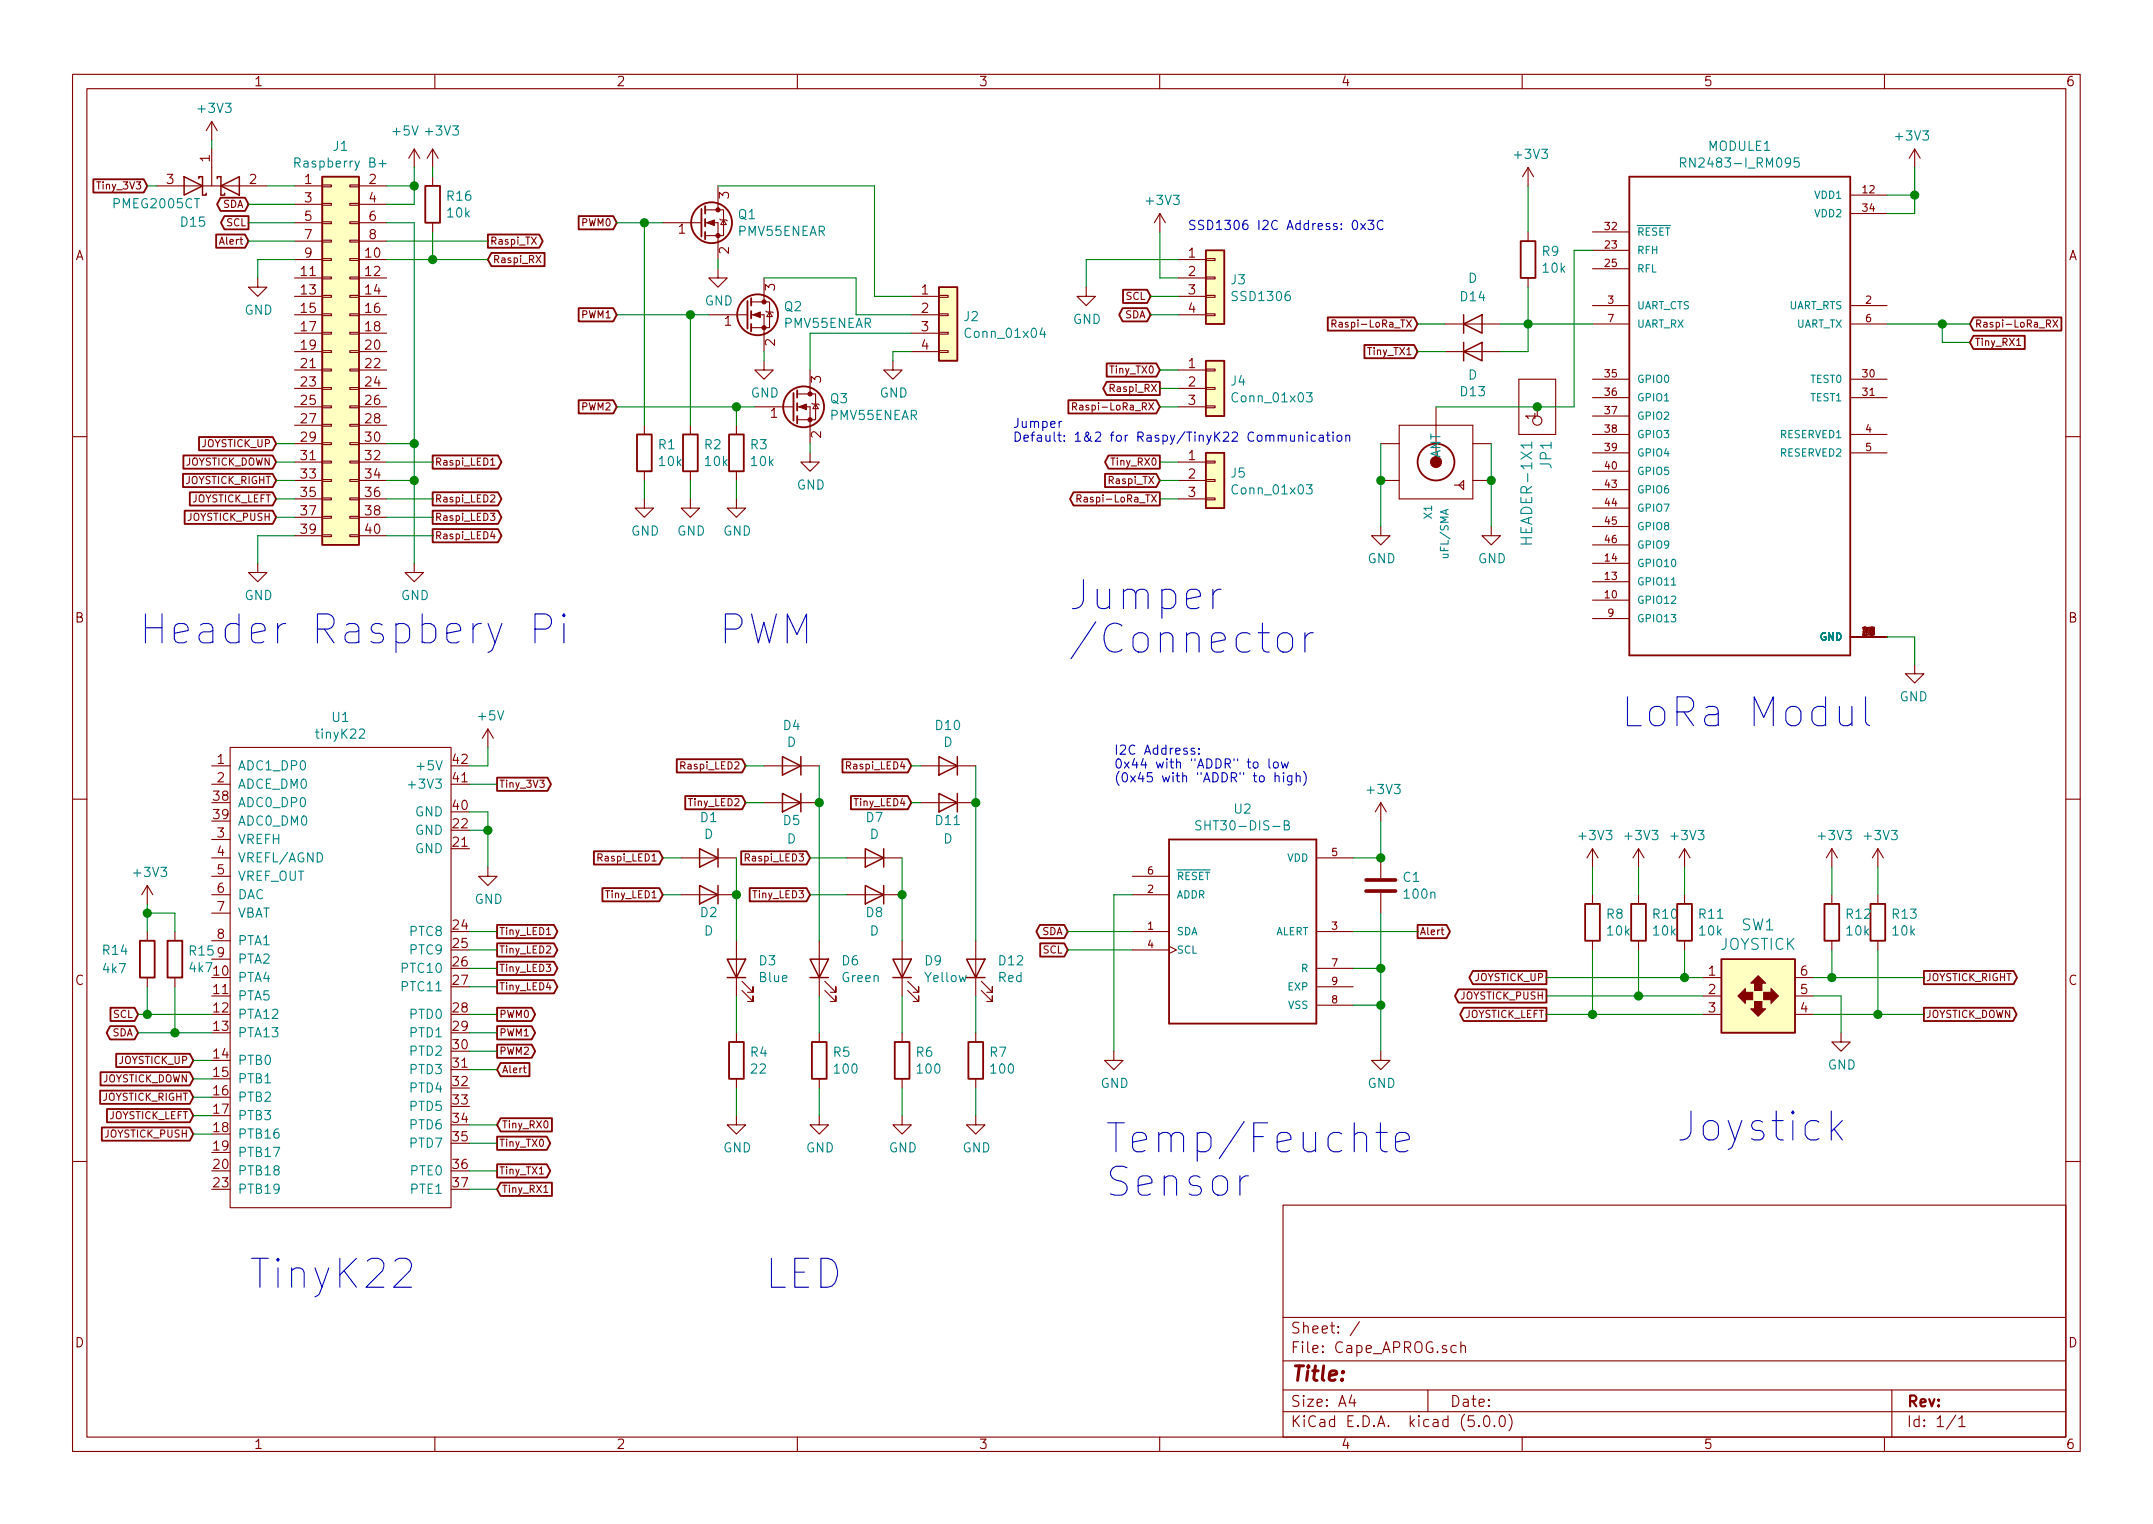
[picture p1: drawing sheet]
<svg xmlns="http://www.w3.org/2000/svg" width="297mm" height="210mm" viewBox="0 0 297 210" stroke-linecap="round" stroke-linejoin="round" font-family="sans-serif">
<g fill="none" stroke="#840000" stroke-width=".15">
<path d="M10 10.3h277v189.9h-277zM12 12.2h273v186.1h-273zM29.2 16.8l-.8 1.2M29.2 16.8v2.5M29.2 16.8l.8 1.2M60 10.3v1.9M110 10.3v1.9M160 10.3v1.9M210 10.3v1.9M260 10.3v1.9M21.6 25.6h15.2M29.2 20.6v5"/>
<path d="M35.6 38.3v1.3h1.2l-1.2 1.3-1.3-1.3h1.3M40.6 25.6h3.8M40.6 35.8h3.8M40.6 38.3h3.8M40.6 28.2h3.8M40.6 30.7h3.8M40.6 33.3h3.8M44.4 38.2h1.3v.3h-1.3zM44.4 35.7h1.3v.2h-1.3zM44.4 33.1h1.3v.3h-1.3zM44.4 30.6h1.3v.3h-1.3zM44.4 28.1h1.3v.2h-1.3z"/>
<path d="M44.4 25.5h1.3v.3h-1.3zM48.3 38.2h1.2v.3h-1.2zM48.3 35.7h1.2v.2h-1.2zM48.3 33.1h1.2v.3h-1.2zM48.3 30.6h1.2v.3h-1.2zM48.3 28.1h1.2v.2h-1.2zM48.3 25.5h1.2v.3h-1.2zM49.5 25.6h3.8M49.5 35.8h3.8M49.5 38.3h3.8M49.5 28.2h3.8M49.5 30.7h3.8"/>
<path d="M49.5 33.3h3.8M57.1 20.6l-.7 1.2M57.1 20.6v2.5M57.1 20.6l.8 1.2M59.7 20.6v2.5M59.7 24.4v1.2M59.7 30.7v1.3M59.7 20.6l-.8 1.2M59.7 20.6l.8 1.2M74 35.2l.6 1M74.6 35.2l-.6 1M91.4 30.7h5.4"/>
<path d="M97.3 30.7h1.8v5.1M97.3 29h1.8M99.1 29h.7v3.5h-2.5M99.1 37.1v1.2h1.2l-1.2 1.3-1.3-1.3h1.3M99.1 25.6v3.4M99.3 30.2l.1 .1h.8l.1 .2M99.8 30.3l.4 .7h-.8zM105.4 38.3v3.4M149.9 39.6v1.3h1.2l-1.2 1.3-1.3-1.3h1.3M160 29.5v2.5M160 29.5l-.7 1.2M160 29.5l.8 1.2"/>
<path d="M162.6 35.8h3.8M162.6 38.3h3.8M166.4 38.2h1.2v.3h-1.2zM166.4 35.7h1.2v.2h-1.2zM210.8 23.1v2.5M210.8 32v1.3M210.8 38.3v1.3M210.8 23.1l-.7 1.3M210.8 23.1l.8 1.3M219.7 37.1h5.1M219.7 34.5h5.1M219.7 32h5.1"/>
<path d="M255.3 26.9h5M255.3 29.5h5M264.2 20.6l.7 1.2M264.2 20.6v2.5M264.2 20.6l-.8 1.2M40.6 40.9h3.8M40.6 43.4h3.8M40.6 46h3.8M40.6 48.5h3.8M40.6 51h3.8M40.6 53.6h3.8M40.6 56.1h3.8"/>
<path d="M40.6 58.7h3.8M44.4 58.5h1.3v.3h-1.3zM44.4 56h1.3v.3h-1.3zM44.4 53.5h1.3v.2h-1.3zM44.4 50.9h1.3v.3h-1.3zM44.4 48.4h1.3v.2h-1.3zM44.4 45.8h1.3v.3h-1.3zM44.4 43.3h1.3v.3h-1.3zM44.4 40.8h1.3v.2h-1.3zM48.3 58.5h1.2v.3h-1.2zM48.3 56h1.2v.3h-1.2zM48.3 53.5h1.2v.2h-1.2z"/>
<path d="M48.3 50.9h1.2v.3h-1.2zM48.3 48.4h1.2v.2h-1.2zM48.3 45.8h1.2v.3h-1.2zM48.3 43.3h1.2v.3h-1.2zM48.3 40.8h1.2v.2h-1.2zM49.5 40.9h3.8M49.5 43.4h3.8M49.5 46h3.8M49.5 48.5h3.8M49.5 51h3.8M49.5 53.6h3.8M49.5 56.1h3.8"/>
<path d="M49.5 58.7h3.8M88.9 58.7v1.2M95.2 58.7v1.2M97.8 43.4h5.3M101.6 58.7v1.2M103.6 43.4h1.8v5.1M103.6 41.7h1.8M104.1 56.1h5.4M105.4 41.7h.8v3.5h-2.6M105.4 49.8v1.2h1.3l-1.3 1.3-1.3-1.3h1.3M105.7 42.9l.1 .1h.8l.1 .2M106.2 43l.4 .7h-.8z"/>
<path d="M110 56.1h1.8v5.1M110 54.4h1.8M111.8 54.4h.7v3.5h-2.5M111.8 51v3.4M112 55.6l.1 .1h.8l.1 .2M112.5 55.7l.4 .7h-.8zM123.2 49.8v1.2h1.3l-1.3 1.3-1.3-1.3h1.3M125.7 40.9h3.8M125.7 43.4h3.8M125.7 46h3.8M125.7 48.5h3.8M129.5 48.4h1.3v.2h-1.3z"/>
<path d="M129.5 45.8h1.3v.3h-1.3zM129.5 43.3h1.3v.3h-1.3zM129.5 40.8h1.3v.2h-1.3zM148 56.1h.4l.1-.2v-.2l-.1-.1h-.4v1M148.2 56.1l.3 .5M162.6 40.9h3.8M162.6 43.4h3.8M162.6 51h3.8M162.6 53.6h3.8M162.6 56.1h3.8M166.4 43.3h1.2v.3h-1.2zM166.4 40.8h1.2v.2h-1.2z"/>
<path d="M166.4 56h1.2v.3h-1.2zM166.4 53.5h1.2v.2h-1.2zM166.4 50.9h1.2v.3h-1.2zM183.8 44.7l.5-.1v-.1v-.3l-.5-.1v1M184 44.7l.3 .4M193 58.7h10.2v10.1h-10.2zM198.1 56.1v7.6M199.4 44.7h7.6M199.4 48.5h7.6M209.5 52.3h5.1v7.6h-5.1zM212.1 56.1v1.3M219.7 42.2h5.1"/>
<path d="M219.7 44.7h5.1M219.7 52.3h5.1M219.7 54.9h5.1M219.7 57.4h5.1M219.7 59.9h5.1M255.3 42.2h5M255.3 44.7h5M255.3 52.3h5M255.3 54.9h5M255.3 59.9h5M278.2 47.7h.6M282.3 44.7l.5-.1 .1-.1v-.3l-.2-.1h-.4v1"/>
<path d="M282.6 44.7l.3 .4M283.2 44.1l.7 1M283.9 44.1l-.7 1M10 60.2h2M35.6 77.7v1.3h1.2l-1.2 1.3-1.3-1.3h1.3M40.6 61.2h3.8M40.6 63.7h3.8M40.6 66.3h3.8M40.6 68.8h3.8M40.6 71.4h3.8M40.6 73.9h3.8M44.4 73.8h1.3v.2h-1.3z"/>
<path d="M44.4 71.2h1.3v.3h-1.3zM44.4 68.7h1.3v.3h-1.3zM44.4 66.2h1.3v.2h-1.3zM44.4 63.6h1.3v.3h-1.3zM44.4 61.1h1.3v.2h-1.3zM48.3 73.8h1.2v.2h-1.2zM48.3 71.2h1.2v.3h-1.2zM48.3 68.7h1.2v.3h-1.2zM48.3 66.2h1.2v.2h-1.2zM48.3 63.6h1.2v.3h-1.2zM48.3 61.1h1.2v.2h-1.2zM49.5 61.2h3.8"/>
<path d="M49.5 63.7h3.8M49.5 66.3h3.8M49.5 68.8h3.8M49.5 71.4h3.8M49.5 73.9h3.8M57.1 77.7v1.3h1.3l-1.3 1.3-1.2-1.3h1.2M67.6 70.8h.7l-.4 .4 .4 .2-.1 .3-.1 .1-.5-.1M67.7 63.5l.3-.3v1M67.7 68.4l.4-.1 .2 .2-.7 .8h.7M67.7 64.2h.6M67.9 73.3l-.2 .7h.6M68.2 73.7v.6"/>
<path d="M88.9 68.8v1.3h1.3l-1.3 1.3-1.3-1.3h1.3M88.9 65v1.3M95.2 68.8v1.3h1.3l-1.3 1.3-1.2-1.3h1.2M95.2 65v1.3M101.6 68.8v1.3h1.3l-1.3 1.3-1.3-1.3h1.3M101.6 65v1.3M111.8 62.5v1.2h1.2l-1.2 1.3-1.3-1.3h1.3M148.6 68.8h.5v-.2v-.3h-.5v1M148.8 68.8l.3 .5M162.6 63.7h3.8M162.6 66.3h3.8M162.6 68.8h3.8"/>
<path d="M166.4 68.7h1.2v.3h-1.2zM166.4 66.2h1.2v.2h-1.2zM166.4 63.6h1.2v.3h-1.2zM190.5 72.6v1.3h1.3l-1.3 1.3-1.3-1.3h1.3M190.5 61.2h2.5M190.5 66.3h2.5M200.7 66.9h1.2M201.9 66.3v1.3l-.6-.7zM203.2 61.2h2.5M203.2 66.3h2.5M205.7 72.6v1.3h1.3l-1.3 1.3-1.2-1.3h1.2M219.7 77.7h5.1"/>
<path d="M219.7 62.5h5.1M219.7 65h5.1M219.7 67.6h5.1M219.7 70.1h5.1M219.7 72.6h5.1M219.7 75.2h5.1M255.3 62.5h5M285 60.2h2M219.7 85.3h5.1M219.7 82.8h5.1M219.7 80.3h5.1M255.3 87.9h5"/>
<path d="M264.2 91.7v1.3h-1.3l1.3 1.2 1.2-1.2h-1.2M10 110.3h2M29.2 105.7h2.5M29.2 118.4h2.5M29.2 108.2h2.5M29.2 115.8h2.5M31.7 103.1h30.5v63.5h-30.5zM67.3 119.6v1.3h1.3l-1.3 1.3-1.3-1.3h1.3M67.3 100.6l-.8 1.2M67.3 100.6v2.5M67.3 100.6l.8 1.2M94 118.4h7.6"/>
<path d="M105.4 105.7h7.6M105.4 110.7h7.6M116.8 118.4h7.7M127 105.7h7.6M127 110.7h7.6M181.6 118.4h5.1M190.5 110.7v2.6M190.5 118.4v2.8M190.5 110.7l-.8 1.3M190.5 110.7l.8 1.3M219.7 117.1v2.5M219.7 117.1l-.8 1.3"/>
<path d="M219.7 117.1l.8 1.3M226.1 117.1v2.5M226.1 117.1l-.8 1.3M226.1 117.1l.7 1.3M232.4 117.1v2.5M232.4 117.1l-.8 1.3M232.4 117.1l.8 1.3M252.7 117.1v2.5M252.7 117.1l-.7 1.3M252.7 117.1l.8 1.3M259.1 117.1v2.5M259.1 117.1l-.8 1.3"/>
<path d="M259.1 117.1l.7 1.3M285 110.3h2M20.3 122.2v2.5M20.3 128.5v1.3M20.3 134.9v1.2M20.3 122.2l-.7 1.2M20.3 122.2l.8 1.2M24.1 128.5v1.3M24.1 134.9v1.2M29.2 123.4h2.5M29.2 120.9h2.5M29.2 126h2.5"/>
<path d="M29.2 129.8h2.5M29.2 132.3h2.5M75.4 129h.6M94 123.4h7.6M101.6 129.8v7.6M102.4 136.6l1.5 1.6v-.8v.8h-.8M102.4 135.4l1.5 1.5v-.8v.8h-.8M113 129.8v7.6M113.8 136.6l1.5 1.6v-.8v.8h-.7M113.8 135.4l1.5 1.5v-.8v.8h-.7M116.8 123.4h7.7M124.5 129.8v7.6"/>
<path d="M125.2 136.6l1.5 1.6v-.8v.8h-.7M125.2 135.4l1.5 1.5v-.8v.8h-.7M134.6 129.8v7.6M135.4 136.6l1.5 1.6v-.8v.8h-.8M135.4 135.4l1.5 1.5v-.8v.8h-.8M156.2 123.4h5.1M156.2 120.9h5.1M156.2 128.5h5.1M156.2 131.1h5.1M161.3 130.6l1 .5-1 .5M181.6 128.5h5.1M181.6 133.6h5.1"/>
<path d="M181.6 136.1h5.1M181.6 138.7h5.1M190.5 123.2v2.8M198.8 128.3h.4M199 128v.8l.2 .2M219.7 123.4v1.3M219.7 129.8v1.3M226.1 123.4v1.3M226.1 129.8v1.3M232.4 123.4v1.3M232.4 129.8v1.3M234.9 134.9h2.6"/>
<path d="M234.9 137.4h2.6M234.9 139.9h2.6M247.6 134.9h2.6M247.6 137.4h2.6M247.6 139.9h2.6M252.7 123.4v1.3M252.7 129.8v1.3M259.1 123.4v1.3M259.1 129.8v1.3M72.2 147.3h.4M72.3 147v.9l.3 .1M101.6 153.9v1.3h1.3l-1.3 1.3-1.3-1.3h1.3"/>
<path d="M101.6 142.5v1.3M101.6 148.8v1.3M113 153.9v1.3h1.3l-1.3 1.3-1.2-1.3h1.2M113 142.5v1.3M113 148.8v1.3M124.5 153.9v1.3h1.2l-1.2 1.3-1.3-1.3h1.3M124.5 142.5v1.3M124.5 148.8v1.3M134.6 153.9v1.3h1.3l-1.3 1.3-1.3-1.3h1.3M134.6 142.5v1.3M134.6 148.8v1.3M153.7 145v1.3h1.2l-1.2 1.3-1.3-1.3h1.3"/>
<path d="M190.5 145v1.3h1.3l-1.3 1.3-1.3-1.3h1.3M254 142.5v1.3h1.3l-1.3 1.2-1.3-1.2h1.3M10 160.2h2M74.4 162h.6M75 164.5h.6M177 166.3h108v32h-108zM285 160.2h2M60 198.3v1.9M110 198.3v1.9M160 198.3v1.9M177 194.8h108M177 191.8h108"/>
<path d="M177 187.8h108M177 181.8h108M186.5 192.5l-.4 1h1M186.8 193v1M187.6 182.3l-1.3 2M197 191.8v3M200.9 185.7a.48 .48 0 0 0-.7 .2v.4a.48 .48 0 0 0 .7 .2M201.5 185.7a.38 .38 0 0 1 .7 .1v.8M201.5 185.1v1.5M204 196.7h.1l-.1 .1v-.1v.1M204.8 195.5a.35 .35 0 0 1 .4-.2 .35 .35 0 0 1 .3 .3 .78 .78 0 0 1-.4 1.2 .87 .87 0 0 1-.3-1.3zM206.2 196.7v.1l-.1-.1h.1v.1"/>
<path d="M207 195.4a.37 .37 0 0 1 .6 .2l.1 .3a.72 .72 0 0 1-.4 .9l-.3-.1a1.26 1.26 0 0 1 0-1.3zM208.2 195.1a1.71 1.71 0 0 1 0 2.3M210 198.3v1.9M260 198.3v1.9M261 191.8v6.5M269.8 195.2l-1.2 2M270.3 195.8l.3-.3 .1-.2v1.5M270.3 196.8h.8"/>
<circle cx="212.1" cy="58" r=".63"/>
</g>
<g fill="none" stroke="#840000" stroke-width=".25">
<path d="M12.9 24.7h6.9l.5 .9-.5 1h-6.9zM29.8 32.4h4l.5 .9-.5 .9h-4zM30.4 27.3h3.4l.5 .9-.5 .9h-3.4l-.5-.9zM31 29.8h3.3v1.8h-3.3l-.5-.9zM44.4 24.4h5.1v50.8h-5.1zM58.7 25.6h2v5.1h-2zM67.3 32.4h7.1l.5 .9-.5 .9h-7.1zM67.8 34.9h7.3v1.8h-7.3l-.5-.9zM79.8 29.8h4.8l.5 .9-.5 .9h-4.8zM96.8 28.8v3.8M97.3 28.4v1.1M97.3 30.2v1"/>
<path d="M97.3 32v1M129.5 39.6h2.6v10.2h-2.6zM154.9 40h3.4l.4 .9-.4 .9h-3.4zM166.4 34.5h2.5v10.2h-2.5zM209.8 33.3h2v5h-2zM224.8 24.4h30.5v66h-30.5zM79.8 42.5h4.8l.5 .9-.5 .9h-4.8zM79.8 55.2h4.8l.5 .9-.5 .9h-4.8zM87.9 59.9h2v5.1h-2zM94.2 59.9h2.1v5.1h-2.1zM100.6 59.9h2v5.1h-2zM103.1 41.5v3.8"/>
<path d="M103.6 41.1v1.1M103.6 42.9v1M103.6 44.7v1M109.5 54.2v3.8M110 53.8v1.1M110 55.6v1M110 57.4v1M147.4 55.2h12.1l.5 .9-.5 .9h-12.1zM152.7 52.7h7.3v1.8h-7.3l-.5-.9zM152.7 50.1h6.8l.5 .9-.5 1h-6.8zM154.9 42.5h3.4l.4 .9-.4 .9h-3.4l-.5-.9zM166.4 49.8h2.5v7.6h-2.5z"/>
<path d="M183.2 43.8h11.9l.5 .9-.5 .9h-11.9zM188.2 47.6h6.9l.5 .9-.5 .9h-6.9zM272.3 43.8h12.1v1.8h-12.1l-.5-.9zM272.3 46.3h7v1.9h-7l-.5-1zM25.2 65.4h12.4l.5 .9-.5 .9h-12.4zM25.3 62.8h12.3l.5 .9-.5 1h-12.3zM25.5 70.5h12.1l.5 .9-.5 .9h-12.1zM26.2 67.9h11.4l.5 .9-.5 .9h-11.4zM27.5 60.3h10.1l.5 .9-.5 .9h-10.1zM59.7 62.8h9l.5 .9-.5 1h-9zM59.7 67.9h9l.5 .9-.5 .9h-9zM59.7 70.5h9l.5 .9-.5 .9h-9z"/>
<path d="M59.7 73h9l.5 .9-.5 .9h-9zM148.1 67.9h11.9v1.8h-11.9l-.5-.9zM152.5 65.4h7l.5 .9-.5 .9h-7zM152.9 62.8h7.1v1.9h-7.1l-.4-1zM166.4 62.5h2.5v7.6h-2.5zM68.6 107.3h6.9l.5 .9-.5 .9h-6.9zM81.9 117.4h9.1l.4 1-.4 .9h-9.1zM93.4 104.7h9l.5 1-.5 .9h-9zM94.5 109.8h7.9l.5 .9-.5 1h-7.9zM102.3 117.4h9l.5 1-.5 .9h-9zM116.2 104.7h9l.5 1-.5 .9h-9zM117.4 109.8h7.8l.5 .9-.5 1h-7.8z"/>
<path d="M161.3 115.8h20.3v25.4h-20.3zM15.2 139h3.4l.4 .9-.4 1h-3.4zM19.3 129.8h2v5.1h-2zM23.1 129.8h2v5.1h-2zM68.6 127.6h7.8l.5 .9-.5 .9h-7.8zM68.6 130.1h7.8l.5 1-.5 .9h-7.8zM68.6 132.7h7.8l.5 .9-.5 .9h-7.8zM68.6 135.2h7.8l.5 .9-.5 1h-7.8zM68.6 139h4.8l.4 .9-.4 1h-4.8zM83.1 122.5h7.9l.4 .9-.4 1h-7.9zM103.4 122.5h7.9l.5 .9-.5 1h-7.9zM143.5 127.6h3.3l.5 .9-.5 .9h-3.3l-.5-.9z"/>
<path d="M143.5 130.1h3.3l.5 1-.5 .9h-3.3zM195.6 127.6h4l.5 .9-.5 .9h-4zM201.2 136.5h12.2v1.8h-12.2l-.5-.9zM201.9 139h11.5v1.9h-11.5l-.5-1zM203.2 134h10.2v1.8h-10.2l-.5-.9zM218.7 124.7h2v5.1h-2zM225 124.7h2.1v5.1h-2.1zM231.4 124.7h2v5.1h-2zM237.5 132.3h10.1v10.2h-10.1zM251.7 124.7h2v5.1h-2zM258.1 124.7h2v5.1h-2zM265.4 134h12.4l.5 .9-.5 .9h-12.4z"/>
<path d="M265.4 139h12.3l.5 .9-.5 1h-12.3zM13.8 150.5h12.4l.5 .9-.5 .9h-12.4zM13.9 147.9h12.3l.5 .9-.5 1h-12.3zM14 155.5h12.2l.5 1-.5 .9h-12.2zM14.8 153h11.4l.5 .9-.5 .9h-11.4zM15.2 141.6h3.4l.4 .9-.4 .9h-3.4l-.5-.9zM16 145.4h10.2l.5 .9-.5 .9h-10.2zM68.6 141.6h4.8l.4 .9-.4 .9h-4.8zM68.6 144.1h4.8l.4 .9-.4 .9h-4.8zM68.6 156.8h6.8l.5 .9-.5 .9h-6.8zM69.1 154.3h7v1.8h-7l-.5-.9zM69.1 146.7h4v1.8h-4l-.5-.9z"/>
<path d="M100.6 143.8h2v5h-2zM112 143.8h2v5h-2zM123.4 143.8h2.1v5h-2.1zM133.6 143.8h2v5h-2zM68.6 160.6h6.8l.5 .9-.5 1h-6.8zM69.1 163.2h7v1.8h-7l-.5-.9z"/>
<circle cx="98.2" cy="30.7" r="2.82"/>
<circle cx="104.5" cy="43.4" r="2.82"/>
<circle cx="110.9" cy="56.1" r="2.82"/>
<circle cx="198.1" cy="63.7" r="2.54"/>
</g>
<g fill="none" stroke="#008484" stroke-width=".15">
<path d="M40.7 22.4h.6l.1-.2v-.3l-.2-.1h-.5v1.3M52.3 22.6h1M52.8 22.1v1M231.9 22.4h.6a.34 .34 0 0 0 .1-.3 .34 .34 0 0 0-.3-.3h-.4v1.3M232.2 22.4l.4 .7M248.2 21.8h-.6l-.1 .6 .2-.1h.4l.1 .2v.4l-.2 .2h-.3l-.2-.2M143.8 45.2l-.3 .9h.8M144.1 45.7v.9M180.2 54.2h.8l-.4 .5 .4 .1v.4l-.1 .2h-.5l-.2-.1M180.2 66.9h.8l-.4 .5 .4 .1v.4l-.1 .2h-.5l-.2-.1M211.3 61v.8M230.6 80.7h.6"/>
<path d="M49.6 100.7l.2-.1h.3l.1 .1 .1 .2-.1 .2-.7 .7h.8M56.3 108.3h1M165.7 113.3l-.5-.1-.2 .2v.3l.6 .3 .1 .3-.2 .2-.5-.1M177.2 113.8h.5l.2-.2-.1-.2-.2-.2h-.4v1.3h.5l.2-.1v-.3l-.1-.2-.2-.1"/>
</g>
<g fill="#ffffc2" stroke="#ffffc2" stroke-width=".14">
<path d="M44.4 24.4h5.1v50.8h-5.1z"/>
<path d="M166.4 34.5h2.5v10.2h-2.5z"/>
<path d="M166.4 62.5h2.5v7.6h-2.5z"/>
<path d="M166.4 49.8h2.5v7.6h-2.5z"/>
<path d="M237.5 132.3h10.1v10.2h-10.1z"/>
<path d="M129.5 39.6h2.6v10.2h-2.6z"/>
</g>
<g fill="none" stroke="#840000" stroke-width=".2">
<path d="M25.4 24.4l2.5 1.2-2.5 1.3zM27.4 24.6v-.2h.5v2.5h.5v-.2M30 24.6v-.2h.5v2.5h.5v-.2M30.5 25.6l2.5-1.2v2.5zM201.9 48.5l2.6-1.3v2.6zM201.9 44.7l2.6-1.3v2.6zM201.9 43.4v2.6M201.9 47.2v2.6M96.5 117.1l2.6 1.3-2.6 1.2zM99.1 117.1v2.5M107.9 104.4l2.6 1.3-2.6 1.2zM107.9 109.5l2.6 1.2-2.6 1.3z"/>
<path d="M110.5 104.4v2.5M110.5 109.5v2.5M119.4 117.1l2.5 1.3-2.5 1.2zM121.9 117.1v2.5M129.5 104.4l2.6 1.3-2.6 1.2zM129.5 109.5l2.6 1.2-2.6 1.3zM132.1 104.4v2.5M132.1 109.5v2.5M96.5 122.2l2.6 1.2-2.6 1.3zM99.1 122.2v2.5M100.3 132.3h2.6l-1.3 2.6zM100.3 134.9h2.6"/>
<path d="M111.8 132.3h2.5l-1.3 2.6zM111.8 134.9h2.5M119.4 122.2l2.5 1.2-2.5 1.3zM121.9 122.2v2.5M123.2 132.3h2.5l-1.2 2.6zM123.2 134.9h2.5M133.3 132.3h2.6l-1.3 2.6zM133.3 134.9h2.6"/>
</g>
<g fill="#840000" stroke="#840000" stroke-width=".15">
<path d="M97.5 30.7l1.1-.4v.8z"/>
<path d="M103.9 43.4l1-.4v.8z"/>
<path d="M110.2 56.1l1.1-.4v.8z"/>
<path d="M242.1 138.2h1v1h.5l-1 1-1-1h.5z"/>
<path d="M241.6 135.6l1-1 1 1h-.5v1h-1v-1z"/>
<path d="M243.3 136.9h1v-.5l1.1 1-1.1 1v-.5h-1z"/>
<path d="M239.8 137.4l1-1v.5h1v1h-1v.5z"/>
<circle cx="99.1" cy="32.5" r=".28"/>
<circle cx="99.1" cy="29" r=".28"/>
<circle cx="105.4" cy="45.2" r=".28"/>
<circle cx="105.4" cy="41.7" r=".28"/>
<circle cx="111.8" cy="57.9" r=".28"/>
<circle cx="111.8" cy="54.4" r=".28"/>
</g>
<g fill="none" stroke="#008400" stroke-width=".15">
<path d="M29.2 19.3v1.3M20.3 25.6h1.3M34.3 30.7h6.3M34.3 28.2h6.3M34.3 33.3h6.3M36.8 25.6h3.8M40.6 35.8h-5v2.5M53.3 30.7h3.8v47M53.3 25.6h3.8M53.3 35.8h14M53.3 33.3h14M57.1 23.1v5.1h-3.8"/>
<path d="M59.7 23.1v1.3M59.7 32v3.8M85.1 30.7h6.3M88.9 30.7v28M99.1 35.8v1.3M99.1 25.6h21.5v15.3h5.1M105.4 38.3h12.7v5.1h7.6M160 32v6.3h2.6M162.6 35.8h-12.7v3.8M210.8 25.6v6.4M210.8 39.6v8.9h-3.8M219.7 34.5h-2.5v21.6h-19.1"/>
<path d="M260.3 26.9h3.9M264.2 23.1v6.4h-3.9M85.1 56.1h19M85.1 43.4h12.7M95.2 43.4v15.3M101.6 56.1v2.6M105.4 48.5v1.3M125.7 46h-13.9v5M125.7 48.5h-2.5v1.3M158.7 43.4h3.9M158.7 40.9h3.9M160 56.1h2.6"/>
<path d="M160 51h2.6M160 53.6h2.6M195.6 44.7h3.8M195.6 48.5h3.8M207 44.7h12.7M260.3 44.7h11.5M268 44.7v2.5h3.8M38.1 63.7h2.5M38.1 68.8h2.5M38.1 71.4h2.5M38.1 66.3h2.5M38.1 61.2h2.5"/>
<path d="M40.6 73.9h-5v3.8M53.3 63.7h6.4M53.3 68.8h6.4M53.3 71.4h6.4M53.3 73.9h6.4M53.3 66.3h3.8M53.3 61.2h3.8M88.9 66.3v2.5M95.2 66.3v2.5M101.6 66.3v2.5M111.8 61.2v1.3M160 63.7h2.6"/>
<path d="M160 68.8h2.6M160 66.3h2.6M190.5 61.2v11.4M205.7 61.2v11.4M260.3 87.9h3.9v3.8M64.8 112h2.5v7.6M64.8 114.5h2.5M64.8 108.2h3.8M67.3 103.1v2.6h-2.5M91.4 118.4h2.6M101.6 118.4v11.4M102.9 105.7h2.5"/>
<path d="M102.9 110.7h2.5M111.8 118.4h5M113 105.7v24.1M124.5 118.4v11.4M125.7 105.7h1.3M125.7 110.7h1.3M134.6 105.7v24.1M190.5 113.3v5.1h-3.8M219.7 119.6v3.8M226.1 119.6v3.8M232.4 119.6v3.8M252.7 119.6v3.8"/>
<path d="M259.1 119.6v3.8M19 139.9h10.2M20.3 124.7v3.8M20.3 136.1v3.8M20.3 126h3.8v2.5M24.1 136.1v6.4M64.8 128.5h3.8M64.8 131.1h3.8M64.8 133.6h3.8M64.8 136.1h3.8M64.8 139.9h3.8M91.4 123.4h2.6"/>
<path d="M101.6 137.4v5.1M111.8 123.4h5M113 137.4v5.1M124.5 137.4v5.1M134.6 137.4v5.1M147.3 128.5h8.9M147.3 131.1h8.9M156.2 123.4h-2.5v21.6M186.7 128.5h8.9M186.7 133.6h3.8M186.7 138.7h3.8M190.5 126v19"/>
<path d="M213.4 134.9h21.5M213.4 137.4h21.5M213.4 139.9h21.5M219.7 131.1v8.8M226.1 131.1v6.3M232.4 131.1v3.8M250.2 134.9h15.2M250.2 137.4h3.8v5.1M250.2 139.9h15.2M252.7 131.1v3.8M259.1 131.1v8.8M19 142.5h10.2"/>
<path d="M26.7 146.3h2.5M26.7 148.8h2.5M26.7 151.4h2.5M26.7 153.9h2.5M26.7 156.5h2.5M64.8 155.2h3.8M64.8 157.7h3.8M64.8 142.5h3.8M64.8 147.6h3.8M64.8 145h3.8M101.6 150.1v3.8M113 150.1v3.8"/>
<path d="M124.5 150.1v3.8M134.6 150.1v3.8M64.8 161.5h3.8M64.8 164.1h3.8"/>
</g>
<g fill="#008400" stroke="#008400" stroke-width=".25">
<circle cx="88.9" cy="30.7" r=".51"/>
<circle cx="95.3" cy="43.4" r=".51"/>
<circle cx="101.6" cy="56.1" r=".51"/>
<circle cx="101.6" cy="123.4" r=".51"/>
<circle cx="57.2" cy="25.6" r=".51"/>
<circle cx="67.3" cy="114.5" r=".51"/>
<circle cx="57.2" cy="66.3" r=".51"/>
<circle cx="264.2" cy="26.9" r=".51"/>
<circle cx="210.8" cy="44.7" r=".51"/>
<circle cx="252.7" cy="134.9" r=".51"/>
<circle cx="259.1" cy="139.9" r=".51"/>
<circle cx="232.4" cy="134.9" r=".51"/>
<circle cx="226.1" cy="137.4" r=".51"/>
<circle cx="219.7" cy="139.9" r=".51"/>
<circle cx="20.3" cy="139.9" r=".51"/>
<circle cx="20.3" cy="126" r=".51"/>
<circle cx="190.5" cy="138.7" r=".51"/>
<circle cx="190.5" cy="118.4" r=".51"/>
<circle cx="190.5" cy="133.6" r=".51"/>
<circle cx="24.1" cy="142.5" r=".51"/>
<circle cx="268" cy="44.7" r=".51"/>
<circle cx="212.1" cy="56.1" r=".51"/>
<circle cx="190.5" cy="66.3" r=".51"/>
<circle cx="205.7" cy="66.3" r=".51"/>
<circle cx="113" cy="110.7" r=".51"/>
<circle cx="124.5" cy="123.4" r=".51"/>
<circle cx="134.6" cy="110.7" r=".51"/>
<circle cx="59.7" cy="35.8" r=".51"/>
<circle cx="57.2" cy="61.2" r=".51"/>
</g>
<path d="M188.5 122.9h4M188.5 121.4h4" fill="none" stroke="#840000" stroke-width=".51"/>
<g fill="none" stroke="#0000c2" stroke-width=".15">
<path d="M186.7 30.5a.31 .31 0 0 1 .3-.1 .31 .31 0 0 1 .2 .3v.7l-.2 .3a.68 .68 0 0 1-.3-1.2zM187.7 30.8l.7 .9M188.4 30.8l-.7 .9M188.7 30.4h.8l-.4 .5 .4 .1v.5l-.2 .2h-.4l-.2-.2M190.8 30.5a.52 .52 0 0 0-.6 0 .52 .52 0 0 0-.2 .6 .47 .47 0 0 0 .3 .5 .47 .47 0 0 0 .5-.1M146.5 58.1l-.3 .1-.1 .2M180.3 59.6v.1h.1l-.1-.1v.1M183.2 59.6v1.1v.1l.3 .1M183.9 59.6l-.1 .1h.1v-.1v.1M178.1 60v.7a.31 .31 0 0 0 .4 .1h.1M178.6 60v.9M179.2 60.2v-.1a.31 .31 0 0 1 .5 .1v.7"/>
<path d="M179.2 60v.9M180.3 60v.9M181.5 60.1l-.4-.1-.2 .3 .1 .5h.5M182 60.1h.5l.1 .8M182.6 60.3l-.4 .1-.2 .2v.2h.6M183 60h.5M183.9 60v.9M184.5 60.2l.2-.2 .4 .2v.4l-.1 .2-.3 .1-.2-.1zM185.7 60.2v-.1a.31 .31 0 0 1 .5 .1v.7M185.7 60v.9M73.8 86.8h1.5a1.08 1.08 0 0 0 .8-1.1 1.08 1.08 0 0 0-.8-1h-1.5v4M77.8 84.7l-.2 .2 .2 .2 .2-.2-.2-.2v.4"/>
<path d="M77.8 86v2.7M168.5 81.3a1 1 0 0 0-1.2 .8M176.4 87.7a1.09 1.09 0 0 1 1.1-.4 1.09 1.09 0 0 1 .8 .8v1.1a1.08 1.08 0 0 1-1 .8 1.08 1.08 0 0 1-1-.8v-1.1zM180 87.3v2.7M181.2 87.3a1.05 1.05 0 0 0-1.2 .8M253.8 97.5v2.1a.98 .98 0 0 0 1.7 .1M255.5 97.5v2.6M257.4 96.1v3.5l.2 .3 .4 .2M164.8 103.3a.31 .31 0 0 0-.5 .1l.1 .2h.3l.2 .2-.2 .3-.4-.1M165.4 103.9v.2M165.4 103.3v.1M175.1 104.7v1.1l.2 .2"/>
<path d="M175.7 105.3l.2-.2 .4 .2 .1 .4-.2 .2-.3 .1-.2-.2zM175.9 107.2l.2-.2 .3 .1 .1 .8M175.9 106.6v1.3M176.8 105.1l.2 .9 .3-.6 .2 .6 .2-.9M177.1 106.6l-.1 .1h.1v-.1v.1M177.1 107v.9M178.2 107v1.2a.32 .32 0 0 1-.5 0M178.2 107.1l-.3-.1-.3 .3v.3l.1 .2h.5M178.8 107.2l.1-.1a.31 .31 0 0 1 .5 .1v.7M178.8 106.6v1.3M179.9 106.4a1.47 1.47 0 0 1 0 2M189.9 156.2h1.5"/>
<path d="M190.4 154.9v3.4l.2 .4 .4 .2h.4M192.5 157.6l1.9-.4v-.4l-.2-.4-.3-.2h-.8l-.4 .2-.2 .4v1.5l.2 .4 .4 .2h.8l.3-.2M253 155.7l1.2 1.6M254.2 154.6l-1.5 1.5M54.5 174l.5-.4h1a1.08 1.08 0 0 1 .6 1.7l-2.3 2.3h2.5M172.2 162.2a1.05 1.05 0 0 0-1.1 .8"/>
</g>
<circle cx="198.1" cy="63.7" r=".76" fill="#840000" stroke="#840000" stroke-width=".14"/>
<g font-size="5.6" fill="#0000c2">
<text x="19" y="88.9">Header Raspbery Pi</text>
<text x="99.1" y="88.9">PWM</text>
<text x="147.3" y="84.2">Jumper</text>
<text x="147.3" y="90.2">/Connector</text>
<text x="223.5" y="100.3">LoRa Modul</text>
<text x="152.4" y="159.1">Temp/Feuchte</text>
<text x="231.1" y="157.5">Joystick</text>
<text x="152.4" y="165.1">Sensor</text>
<text x="34.3" y="177.8">TinyK22</text>
<text x="105.4" y="177.8">LED</text>
</g>
<text font-size="2.8" fill="#840000" x="178" y="190.5">Title:</text>
<g font-size="2.1" fill="#008484">
<text x="214.1" y="64.6" transform="rotate(-90 214.1 64.6)">JP1</text>
<text x="211.4" y="74.7" transform="rotate(-90 211.4 74.7)">HEADER-1X1</text>
<text x="237.3" y="131.1">JOYSTICK</text>
<text x="240.3" y="128.4">SW1</text>
</g>
<g font-size="2.1" fill="#840000">
<text x="178" y="184">Sheet: /</text>
<text x="178" y="186.7">File: Cape_APROG.sch</text>
<text x="178" y="196.9">KiCad E.D.A. kicad (5.0.0)</text>
<text x="178" y="194.1">Size: A4</text>
<text x="200" y="194.1">Date:</text>
<text x="263" y="194.1">Rev:</text>
<text x="263" y="196.9">Id: 1/1</text>
</g>
<g font-size="1.8" fill="#840000">
<text x="35" y="11.9">1</text>
<text x="85" y="11.9">2</text>
<text x="135" y="11.9">3</text>
<text x="185" y="11.9">4</text>
<text x="235" y="11.9">5</text>
<text x="285" y="11.9">6</text>
<text x="29" y="22.3" transform="rotate(-90 29 22.3)">1</text>
<text x="23" y="25.4">3</text>
<text x="34.4" y="25.4">2</text>
<text x="42.1" y="25.4">1</text>
<text x="42.1" y="27.9">3</text>
<text x="51" y="25.4">2</text>
<text x="51" y="27.9">4</text>
<text x="100.6" y="27.4" transform="rotate(-90 100.6 27.4)">3</text>
<text x="10.4" y="35.9">A</text>
<text x="42.1" y="30.5">5</text>
<text x="42.1" y="33">7</text>
<text x="42.1" y="35.6">9</text>
<text x="50.5" y="35.6">10</text>
<text x="51" y="30.5">6</text>
<text x="51" y="33">8</text>
<text x="93.6" y="32.3">1</text>
<text x="100.6" y="35" transform="rotate(-90 100.6 35)">2</text>
<text x="164" y="35.6">1</text>
<text x="285.4" y="35.9">A</text>
<text x="41.6" y="38.1">11</text>
<text x="41.6" y="40.6">13</text>
<text x="50.5" y="38.1">12</text>
<text x="50.5" y="40.6">14</text>
<text x="106.9" y="40.1" transform="rotate(-90 106.9 40.1)">3</text>
<text x="127.2" y="40.6">1</text>
<text x="164" y="38.1">2</text>
<text x="164" y="40.6">3</text>
<text x="41.6" y="43.2">15</text>
<text x="41.6" y="45.7">17</text>
<text x="50.5" y="43.2">16</text>
<text x="50.5" y="45.7">18</text>
<text x="100" y="45">1</text>
<text x="106.9" y="47.7" transform="rotate(-90 106.9 47.7)">2</text>
<text x="127.2" y="43.2">2</text>
<text x="127.2" y="45.7">3</text>
<text x="164" y="43.2">4</text>
<text x="41.6" y="48.3">19</text>
<text x="41.6" y="50.8">21</text>
<text x="41.6" y="53.3">23</text>
<text x="50.5" y="48.3">20</text>
<text x="50.5" y="50.8">22</text>
<text x="50.5" y="53.3">24</text>
<text x="113.3" y="52.8" transform="rotate(-90 113.3 52.8)">3</text>
<text x="127.2" y="48.3">4</text>
<text x="164" y="50.8">1</text>
<text x="164" y="53.3">2</text>
<text x="41.6" y="55.9">25</text>
<text x="41.6" y="58.4">27</text>
<text x="50.5" y="55.9">26</text>
<text x="50.5" y="58.4">28</text>
<text x="106.3" y="57.7">1</text>
<text x="164" y="55.9">3</text>
<text x="211.8" y="57.9" transform="rotate(-90 211.8 57.9)">1</text>
<text x="41.6" y="61">29</text>
<text x="41.6" y="63.5">31</text>
<text x="50.5" y="61">30</text>
<text x="50.5" y="63.5">32</text>
<text x="113.3" y="60.4" transform="rotate(-90 113.3 60.4)">2</text>
<text x="164" y="63.5">1</text>
<text x="41.6" y="66">33</text>
<text x="41.6" y="68.6">35</text>
<text x="41.6" y="71.1">37</text>
<text x="50.5" y="66">34</text>
<text x="50.5" y="68.6">36</text>
<text x="50.5" y="71.1">38</text>
<text x="164" y="66">2</text>
<text x="164" y="68.6">3</text>
<text x="41.6" y="73.7">39</text>
<text x="50.5" y="73.7">40</text>
<text x="10.4" y="85.9">B</text>
<text x="285.4" y="85.9">B</text>
<text x="30" y="105.4">1</text>
<text x="30" y="107.9">2</text>
<text x="62.5" y="107.9">41</text>
<text x="62.5" y="105.4">42</text>
<text x="29.5" y="110.5">38</text>
<text x="29.5" y="113">39</text>
<text x="62.5" y="111.8">40</text>
<text x="30" y="115.6">3</text>
<text x="30" y="118.1">4</text>
<text x="62.5" y="116.8">21</text>
<text x="62.5" y="114.3">22</text>
<text x="30" y="120.6">5</text>
<text x="30" y="123.2">6</text>
<text x="30" y="125.7">7</text>
<text x="30" y="129.5">8</text>
<text x="62.5" y="128.3">24</text>
<text x="62.5" y="130.8">25</text>
<text x="10.4" y="135.9">C</text>
<text x="29.5" y="134.6">10</text>
<text x="29.5" y="137.2">11</text>
<text x="30" y="132.1">9</text>
<text x="62.5" y="133.3">26</text>
<text x="62.5" y="135.9">27</text>
<text x="235.7" y="134.6">1</text>
<text x="235.7" y="137.2">2</text>
<text x="248.4" y="137.2">5</text>
<text x="248.4" y="134.6">6</text>
<text x="285.4" y="135.9">C</text>
<text x="29.5" y="139.7">12</text>
<text x="29.5" y="142.2">13</text>
<text x="62.5" y="139.7">28</text>
<text x="62.5" y="142.2">29</text>
<text x="235.7" y="139.7">3</text>
<text x="248.4" y="139.7">4</text>
<text x="29.5" y="146">14</text>
<text x="29.5" y="148.6">15</text>
<text x="62.5" y="144.8">30</text>
<text x="62.5" y="147.3">31</text>
<text x="62.5" y="149.9">32</text>
<text x="29.5" y="151.1">16</text>
<text x="29.5" y="153.7">17</text>
<text x="62.5" y="152.4">33</text>
<text x="62.5" y="154.9">34</text>
<text x="29.5" y="156.2">18</text>
<text x="29.5" y="158.7">19</text>
<text x="29.5" y="161.3">20</text>
<text x="62.5" y="157.5">35</text>
<text x="62.5" y="161.3">36</text>
<text x="29.5" y="163.8">23</text>
<text x="62.5" y="163.8">37</text>
<text x="10.4" y="185.9">D</text>
<text x="285.4" y="185.9">D</text>
<text x="35" y="199.9">1</text>
<text x="85" y="199.9">2</text>
<text x="135" y="199.9">3</text>
<text x="185" y="199.9">4</text>
<text x="235" y="199.9">5</text>
<text x="285" y="199.9">6</text>
</g>
<g font-size="1.8" fill="#008484">
<text x="27.5" y="15.6">+3V3</text>
<text x="41.2" y="23.1">Raspberry B+</text>
<text x="46" y="20.8">J1</text>
<text x="54.3" y="18.7">+5V</text>
<text x="58.9" y="18.7">+3V3</text>
<text x="209.1" y="21.9">+3V3</text>
<text x="232.9" y="23.1">RN2483-I_RM095</text>
<text x="235.7" y="20.8">MODULE1</text>
<text x="261.7" y="19.4">+3V3</text>
<text x="15.8" y="28.7">PMEG2005CT</text>
<text x="61.7" y="27.7">R16</text>
<text x="158.3" y="28.3">+3V3</text>
<text x="25" y="31.3">D15</text>
<text x="61.8" y="30">10k</text>
<text x="101.9" y="30.2">Q1</text>
<text x="101.9" y="32.6">PMV55ENEAR</text>
<text x="212.8" y="35.3">R9</text>
<text x="169.9" y="39.2">J3</text>
<text x="170.2" y="41.5">SSD1306</text>
<text x="201.6" y="41.6">D14</text>
<text x="202.6" y="39">D</text>
<text x="212.9" y="37.6">10k</text>
<text x="33.7" y="43.4">GND</text>
<text x="97.2" y="42.2">GND</text>
<text x="108.3" y="42.9">Q2</text>
<text x="108.3" y="45.3">PMV55ENEAR</text>
<text x="133" y="44.3">J2</text>
<text x="133.5" y="46.6">Conn_01x04</text>
<text x="148" y="44.7">GND</text>
<text x="169.9" y="53.2">J4</text>
<text x="202.6" y="52.4">D</text>
<text x="103.6" y="54.9">GND</text>
<text x="114.6" y="55.6">Q3</text>
<text x="114.6" y="58">PMV55ENEAR</text>
<text x="121.4" y="54.9">GND</text>
<text x="170.3" y="55.5">Conn_01x03</text>
<text x="201.6" y="54.7">D13</text>
<text x="90.9" y="62">R1</text>
<text x="91" y="64.3">10k</text>
<text x="97.2" y="62">R2</text>
<text x="97.4" y="64.3">10k</text>
<text x="103.6" y="62">R3</text>
<text x="103.7" y="64.3">10k</text>
<text x="169.9" y="65.9">J5</text>
<text x="198.8" y="63.3" transform="rotate(-90 198.8 63.3)">ANT</text>
<text x="109.9" y="67.6">GND</text>
<text x="170.3" y="68.2">Conn_01x03</text>
<text x="87.1" y="73.9">GND</text>
<text x="93.4" y="73.9">GND</text>
<text x="99.8" y="73.9">GND</text>
<text x="188.7" y="77.7">GND</text>
<text x="203.9" y="77.7">GND</text>
<text x="33.7" y="82.8">GND</text>
<text x="55.3" y="82.8">GND</text>
<text x="43.8" y="101.9">tinyK22</text>
<text x="45.9" y="99.6">U1</text>
<text x="66.1" y="99.4">+5V</text>
<text x="108.1" y="100.7">D4</text>
<text x="129.2" y="100.7">D10</text>
<text x="262.1" y="96.8">GND</text>
<text x="32.8" y="106.3">ADC1_DP0</text>
<text x="58" y="106.3">+5V</text>
<text x="108.6" y="103">D</text>
<text x="130.2" y="103">D</text>
<text x="32.8" y="108.8">ADCE_DM0</text>
<text x="32.8" y="111.4">ADC0_DP0</text>
<text x="32.8" y="113.9">ADC0_DM0</text>
<text x="57" y="108.8">+3V3</text>
<text x="57.3" y="112.6">GND</text>
<text x="96.7" y="113.4">D1</text>
<text x="108.1" y="113.8">D5</text>
<text x="119.5" y="113.4">D7</text>
<text x="129.2" y="113.8">D11</text>
<text x="170.3" y="112.3">U2</text>
<text x="188.8" y="109.6">+3V3</text>
<text x="32.8" y="116.5">VREFH</text>
<text x="32.8" y="119">VREFL/AGND</text>
<text x="57.3" y="117.7">GND</text>
<text x="57.3" y="115.2">GND</text>
<text x="97.2" y="115.7">D</text>
<text x="108.6" y="116.4">D</text>
<text x="120" y="115.7">D</text>
<text x="130.2" y="116.4">D</text>
<text x="166" y="114.6">SHT30-DIS-B</text>
<text x="218" y="115.9">+3V3</text>
<text x="224.4" y="115.9">+3V3</text>
<text x="230.7" y="115.9">+3V3</text>
<text x="251" y="115.9">+3V3</text>
<text x="257.4" y="115.9">+3V3</text>
<text x="18.6" y="121">+3V3</text>
<text x="32.8" y="121.5">VREF_OUT</text>
<text x="32.8" y="124.1">DAC</text>
<text x="65.5" y="124.7">GND</text>
<text x="193.6" y="121.7">C1</text>
<text x="193.9" y="124">100n</text>
<text x="14.2" y="131.7">R14</text>
<text x="26.2" y="131.8">R15</text>
<text x="32.8" y="126.6">VBAT</text>
<text x="32.8" y="130.4">PTA1</text>
<text x="56.7" y="129.2">PTC8</text>
<text x="56.7" y="131.7">PTC9</text>
<text x="96.7" y="126.5">D2</text>
<text x="97.2" y="129.1">D</text>
<text x="119.5" y="126.5">D8</text>
<text x="120" y="129.1">D</text>
<text x="221.7" y="126.8">R8</text>
<text x="221.8" y="129.1">10k</text>
<text x="228.1" y="126.8">R10</text>
<text x="228.2" y="129.1">10k</text>
<text x="234.5" y="126.8">R11</text>
<text x="234.5" y="129.1">10k</text>
<text x="254.8" y="126.8">R12</text>
<text x="254.8" y="129.1">10k</text>
<text x="261.1" y="126.8">R13</text>
<text x="261.2" y="129.1">10k</text>
<text x="14.3" y="134.3">4k7</text>
<text x="26.2" y="134.2">4k7</text>
<text x="32.8" y="135.5">PTA4</text>
<text x="32.8" y="133">PTA2</text>
<text x="55.7" y="134.2">PTC10</text>
<text x="55.7" y="136.8">PTC11</text>
<text x="104.8" y="133.2">D3</text>
<text x="104.8" y="135.5">Blue</text>
<text x="116.2" y="133.2">D6</text>
<text x="116.2" y="135.5">Green</text>
<text x="127.6" y="133.2">D9</text>
<text x="127.7" y="135.5">Yellow</text>
<text x="137.7" y="135.5">Red</text>
<text x="137.9" y="133.2">D12</text>
<text x="32.8" y="138">PTA5</text>
<text x="32.8" y="140.6">PTA12</text>
<text x="32.8" y="143.1">PTA13</text>
<text x="56.7" y="140.6">PTD0</text>
<text x="56.7" y="143.1">PTD1</text>
<text x="32.8" y="146.9">PTB0</text>
<text x="32.8" y="149.5">PTB1</text>
<text x="56.7" y="145.7">PTD2</text>
<text x="56.7" y="148.2">PTD3</text>
<text x="103.6" y="145.8">R4</text>
<text x="103.7" y="148.1">22</text>
<text x="115" y="145.8">R5</text>
<text x="115.2" y="148.1">100</text>
<text x="126.4" y="145.8">R6</text>
<text x="126.6" y="148.1">100</text>
<text x="136.6" y="145.8">R7</text>
<text x="136.8" y="148.1">100</text>
<text x="252.2" y="147.6">GND</text>
<text x="32.8" y="152">PTB2</text>
<text x="32.8" y="154.6">PTB3</text>
<text x="56.7" y="150.7">PTD4</text>
<text x="56.7" y="153.3">PTD5</text>
<text x="56.7" y="155.8">PTD6</text>
<text x="151.8" y="150.1">GND</text>
<text x="188.7" y="150.1">GND</text>
<text x="32.8" y="157.1">PTB16</text>
<text x="32.8" y="159.6">PTB17</text>
<text x="56.7" y="158.4">PTD7</text>
<text x="99.8" y="159">GND</text>
<text x="111.2" y="159">GND</text>
<text x="122.6" y="159">GND</text>
<text x="132.8" y="159">GND</text>
<text x="32.8" y="162.2">PTB18</text>
<text x="32.8" y="164.7">PTB19</text>
<text x="56.8" y="162.2">PTE0</text>
<text x="56.8" y="164.7">PTE1</text>
</g>
<g font-size="1.8" fill="#0000c2">
<text x="163.8" y="31.7">SSD1306 I2C Address: 0x3C</text>
<text x="139.7" y="59">Jumper</text>
<text x="139.7" y="61">Default: 1&amp;2 for Raspy/TinyK22 Communication</text>
<text x="153.7" y="104.1">I2C Address:</text>
<text x="153.7" y="106">0x44 with &quot;ADDR&quot; to low</text>
<text x="153.7" y="107.9">(0x45 with &quot;ADDR&quot; to high)</text>
</g>
<g font-size="1.5" fill="#008484">
<text x="197.6" y="71.5" transform="rotate(-90 197.6 71.5)">X1</text>
<text x="199.8" y="76.9" transform="rotate(-90 199.8 76.9)">uFL/SMA</text>
</g>
<g font-size="1.4" fill="#840000">
<text x="13.6" y="26.1">Tiny_3V3</text>
<text x="30.7" y="28.7">SDA</text>
<text x="257" y="26.7">12</text>
<text x="257" y="29.2">34</text>
<text x="30.5" y="33.8">Alert</text>
<text x="31.3" y="31.2">SCL</text>
<text x="67.6" y="33.8">Raspi_TX</text>
<text x="80.3" y="31.2">PWM0</text>
<text x="221.5" y="34.3">23</text>
<text x="221.5" y="31.7">32</text>
<text x="67.9" y="36.3">Raspi_RX</text>
<text x="155.3" y="41.4">SCL</text>
<text x="221.5" y="36.8">25</text>
<text x="221.9" y="41.9">3</text>
<text x="257.4" y="41.9">2</text>
<text x="80.3" y="43.9">PWM1</text>
<text x="155.2" y="43.9">SDA</text>
<text x="184.8" y="45.2">Raspi-LoRa_TX</text>
<text x="221.9" y="44.4">7</text>
<text x="257.4" y="44.4">6</text>
<text x="272.4" y="45.2">Raspi-LoRa_RX</text>
<text x="272.4" y="47.7">Tiny_RX1</text>
<text x="153.3" y="51.5">Tiny_TX0</text>
<text x="188.8" y="49">Tiny_TX1</text>
<text x="221.5" y="52.1">35</text>
<text x="257" y="52.1">30</text>
<text x="80.3" y="56.6">PWM2</text>
<text x="149" y="56.6">Raspi-LoRa_RX</text>
<text x="153.3" y="54.1">Raspi_RX</text>
<text x="221.5" y="54.6">36</text>
<text x="221.5" y="57.1">37</text>
<text x="221.5" y="59.7">38</text>
<text x="257" y="54.6">31</text>
<text x="257.4" y="59.7">4</text>
<text x="25.4" y="64.2">JOYSTICK_DOWN</text>
<text x="27.9" y="61.7">JOYSTICK_UP</text>
<text x="59.9" y="64.2">Raspi_LED1</text>
<text x="153.5" y="64.2">Tiny_RX0</text>
<text x="221.5" y="62.2">39</text>
<text x="221.5" y="64.8">40</text>
<text x="257.4" y="62.2">5</text>
<text x="25.5" y="66.8">JOYSTICK_RIGHT</text>
<text x="26" y="71.9">JOYSTICK_PUSH</text>
<text x="26.3" y="69.3">JOYSTICK_LEFT</text>
<text x="59.9" y="69.3">Raspi_LED2</text>
<text x="59.9" y="71.9">Raspi_LED3</text>
<text x="149.6" y="69.3">Raspi-LoRa_TX</text>
<text x="153.1" y="66.8">Raspi_TX</text>
<text x="221.5" y="67.3">43</text>
<text x="221.5" y="69.8">44</text>
<text x="59.9" y="74.4">Raspi_LED4</text>
<text x="221.5" y="77.5">14</text>
<text x="221.5" y="72.4">45</text>
<text x="221.5" y="74.9">46</text>
<text x="221.5" y="82.5">10</text>
<text x="221.5" y="80">13</text>
<text x="221.9" y="85.1">9</text>
<text x="257" y="87.6">11</text>
<text x="257.4" y="87.6">84</text>
<text x="257.8" y="87.6">7</text>
<text x="94.2" y="106.1">Raspi_LED2</text>
<text x="117" y="106.1">Raspi_LED4</text>
<text x="68.8" y="108.7">Tiny_3V3</text>
<text x="95.1" y="111.2">Tiny_LED2</text>
<text x="118" y="111.2">Tiny_LED4</text>
<text x="82.8" y="118.8">Raspi_LED1</text>
<text x="103.1" y="118.8">Raspi_LED3</text>
<text x="183.8" y="118.1">5</text>
<text x="83.7" y="123.9">Tiny_LED1</text>
<text x="104" y="123.9">Tiny_LED3</text>
<text x="158.4" y="123.2">2</text>
<text x="158.4" y="120.6">6</text>
<text x="68.8" y="129">Tiny_LED1</text>
<text x="68.8" y="131.5">Tiny_LED2</text>
<text x="143.8" y="129">SDA</text>
<text x="143.9" y="131.5">SCL</text>
<text x="158.4" y="128.3">1</text>
<text x="158.4" y="130.8">4</text>
<text x="183.8" y="128.3">3</text>
<text x="195.8" y="129">Alert</text>
<text x="68.8" y="134.1">Tiny_LED3</text>
<text x="68.8" y="136.6">Tiny_LED4</text>
<text x="183.8" y="133.3">7</text>
<text x="183.8" y="135.9">9</text>
<text x="201.6" y="137.9">JOYSTICK_PUSH</text>
<text x="203.5" y="135.4">JOYSTICK_UP</text>
<text x="265.7" y="135.4">JOYSTICK_RIGHT</text>
<text x="15.5" y="143">SDA</text>
<text x="15.6" y="140.4">SCL</text>
<text x="68.8" y="140.4">PWM0</text>
<text x="68.8" y="143">PWM1</text>
<text x="183.8" y="138.4">8</text>
<text x="202" y="140.4">JOYSTICK_LEFT</text>
<text x="265.7" y="140.4">JOYSTICK_DOWN</text>
<text x="14" y="149.3">JOYSTICK_DOWN</text>
<text x="16.5" y="146.8">JOYSTICK_UP</text>
<text x="68.8" y="145.5">PWM2</text>
<text x="69.2" y="148.1">Alert</text>
<text x="14.1" y="151.9">JOYSTICK_RIGHT</text>
<text x="14.9" y="154.4">JOYSTICK_LEFT</text>
<text x="69.2" y="155.7">Tiny_RX0</text>
<text x="14.5" y="156.9">JOYSTICK_PUSH</text>
<text x="68.8" y="158.2">Tiny_TX0</text>
<text x="68.8" y="162">Tiny_TX1</text>
<text x="69.2" y="164.6">Tiny_RX1</text>
</g>
<g font-size="1.4" fill="#008484">
<text x="250.5" y="27.4">VDD1</text>
<text x="250.5" y="30">VDD2</text>
<text x="225.8" y="35">RFH</text>
<text x="225.8" y="32.5">RESET</text>
<text x="225.8" y="37.6">RFL</text>
<text x="225.8" y="42.7">UART_CTS</text>
<text x="225.8" y="45.2">UART_RX</text>
<text x="246.7" y="42.7">UART_RTS</text>
<text x="247.7" y="45.2">UART_TX</text>
<text x="225.8" y="52.8">GPIO0</text>
<text x="249.9" y="52.8">TEST0</text>
<text x="225.8" y="55.4">GPIO1</text>
<text x="225.8" y="57.9">GPIO2</text>
<text x="249.9" y="55.4">TEST1</text>
<text x="225.8" y="60.4">GPIO3</text>
<text x="225.8" y="63">GPIO4</text>
<text x="225.8" y="65.5">GPIO5</text>
<text x="245.7" y="60.4">RESERVED1</text>
<text x="245.7" y="63">RESERVED2</text>
<text x="225.8" y="68.1">GPIO6</text>
<text x="225.8" y="70.6">GPIO7</text>
<text x="225.8" y="73.1">GPIO8</text>
<text x="225.8" y="75.7">GPIO9</text>
<text x="225.8" y="83.3">GPIO12</text>
<text x="225.8" y="78.2">GPIO10</text>
<text x="225.8" y="80.8">GPIO11</text>
<text x="225.8" y="85.8">GPIO13</text>
<text x="251.1" y="88.4">GND</text>
<text x="177.6" y="118.9">VDD</text>
<text x="162.3" y="123.9">ADDR</text>
<text x="162.3" y="121.4">RESET</text>
<text x="162.3" y="129">SDA</text>
<text x="162.3" y="131.6">SCL</text>
<text x="175.9" y="129">ALERT</text>
<text x="177.8" y="136.6">EXP</text>
<text x="179.6" y="134.1">R</text>
<text x="177.8" y="139.2">VSS</text>
</g>
</svg>
